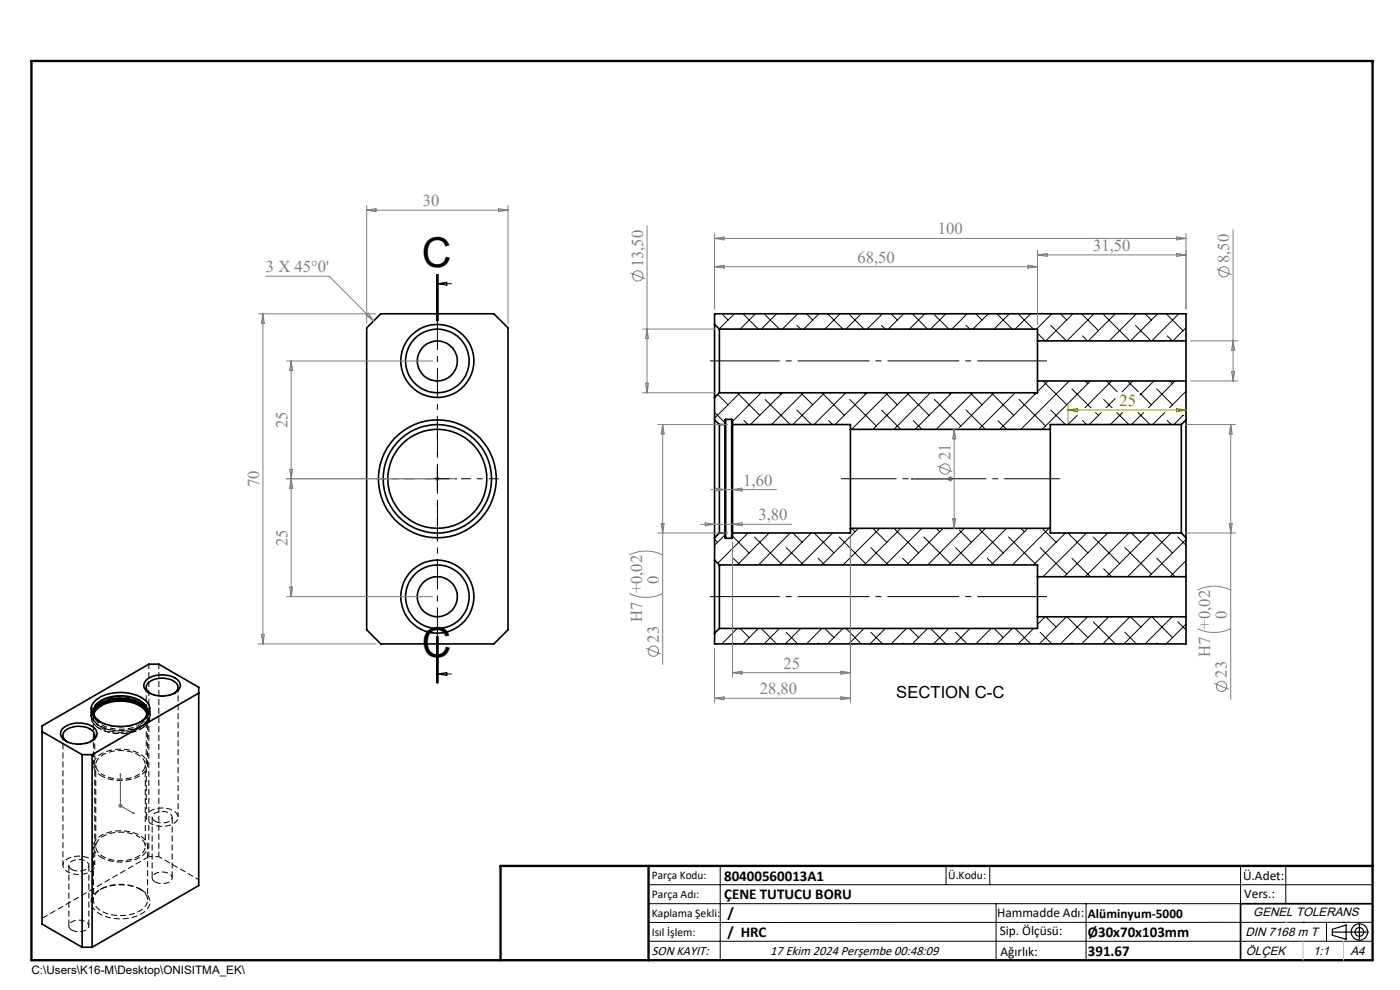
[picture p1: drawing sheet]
<svg xmlns="http://www.w3.org/2000/svg" width="297mm" height="210mm" viewBox="0 0 297 210" stroke-linecap="round" stroke-linejoin="round" font-family="sans-serif">
<g fill="none" stroke="#000" stroke-width=".35">
<path d="M80.8 66.6h24l3 3v64l-3 3h-24l-3-3v-64zM151.6 68.8v15.5M151.6 68.8v-2.2h100v5.7M151.6 68.8l1 1M152.6 69.8v13.5M152.6 69.8h67.5v2.5M220.1 72.3v8.5M220.1 72.3h31.5M251.6 72.3v8.5M151.6 89.1v25M151.6 84.3v4.8M151.6 89.1l1 1"/>
<path d="M152.6 90.1v23M152.6 90.1h1.2M152.6 83.3l-1 1M153.8 90.1v23M154 89h-.2v1.1M154 89v25.2M154 89h1.2M155.2 89l.2 .1v1M155.2 89v25.2M155.4 90.1v23M155.4 90.1h25v1M180.4 91.1v21"/>
<path d="M180.4 91.1h42.4M220.1 80.8v2.5h-67.5M220.1 80.8h31.5M222.8 91.1v21M250.6 90.1v23M250.6 90.1h-27.8v1M251.6 89.1v25M251.6 89.1l-1 1M251.6 80.8v8.3M151.6 118.8v15.5M151.6 114.1v4.7M151.6 118.8l1 1"/>
<path d="M152.6 119.8v13.5M152.6 113.1h1.2M152.6 119.8h67.5v2.5M152.6 113.1l-1 1M153.8 113.1v1l.2 .1M154 114.2h1.2M155.4 113.1v1l-.2 .1M180.4 112.1v1h-25M180.4 112.1h42.4M222.8 112.1v1h27.8M250.6 113.1l1 1M251.6 114.1v8.2"/>
<path d="M152.6 133.3l-1 1M220.1 122.3v8.5M220.1 130.8h31.5M220.1 122.3h31.5M220.1 130.8v2.5h-67.5M251.6 122.3v8.5M251.6 130.8v5.8h-100v-2.3M8.9 155.2l8.5 4.9M13.4 154.4a5.6 5.6 0 0 1 6.9 .3 1.75 1.75 0 0 1-1.1 2.6 5.7 5.7 0 0 1-6-.7 1.47 1.47 0 0 1 .2-2.2zM14.1 157.3a1.47 1.47 0 0 1-.8-1.5 1.47 1.47 0 0 1 1.2-1.3 4.8 4.8 0 0 1 5.4 .8 1.4 1.4 0 0 1-.6 2M19.8 151.2a3.8 3.8 0 0 1 3.1-2.8 8.3 8.3 0 0 1 7.8 1.5l.4 .6 .2 .7M19.9 151.5a5.3 5.3 0 0 1 4.8-2.7 7 7 0 0 1 6.2 2.1l.3 .6"/>
<path d="M20.1 150.3a9.1 9.1 0 0 1 10.1-.7l.8 .7M20.2 148.7a9.1 9.1 0 0 1 8.2-1.4 4.2 4.2 0 0 1 3.4 2.9 3.4 3.4 0 0 1-2.6 3.2 9.5 9.5 0 0 1-8.9-.9 2.46 2.46 0 0 1-.1-3.8zM20.5 149.8a9.5 9.5 0 0 1 10.1 0M21.3 153.1a2.35 2.35 0 0 1-1.5-2.1 2.35 2.35 0 0 1 1.3-2.2 8.5 8.5 0 0 1 9.3 .3 2.31 2.31 0 0 1-.6 4M30.9 144.5a5.4 5.4 0 0 1 7.1 0 1.75 1.75 0 0 1-1.1 2.6 5.6 5.6 0 0 1-6-.7l-.4-.8zM31.8 147.1a1.44 1.44 0 0 1-.8-1.5 1.44 1.44 0 0 1 1.2-1.3 4.8 4.8 0 0 1 5.3 .8 1.35 1.35 0 0 1-.6 2M42.2 147l-22.7 13.1M17.4 160.1h2.1M17.4 160.1v40.8M19.5 160.1v40.8M291.2 191.7h-28v12M17.4 200.9l-8.5-4.9v-42l22.7-13.1h2.1l8.5 4.9v42l-22.7 13.1"/>
<path d="M17.4 200.9h2.1"/>
<circle cx="92.8" cy="76.6" r="6.8"/>
<circle cx="92.8" cy="76.6" r="4.2"/>
<circle cx="92.8" cy="76.6" r="7.7"/>
<circle cx="92.8" cy="101.6" r="12.5"/>
<circle cx="92.8" cy="101.6" r="10.5"/>
<circle cx="92.8" cy="101.5" r="11.5"/>
<circle cx="92.8" cy="126.6" r="6.7"/>
<circle cx="92.8" cy="126.6" r="4.2"/>
<circle cx="92.8" cy="126.6" r="7.8"/>
</g>
<path d="M14.2 157.3a5.2 5.2 0 0 0 5.1 0M31.9 147.1a5.2 5.2 0 0 0 5.1 0M32.3 173.3v12.9M14.6 183.5v12.9M18.9 196.4v-12.9M36.5 186.2v-12.9" fill="none" stroke="#000" stroke-width=".21" stroke-dasharray="1.3 .6" stroke-dashoffset="-.1" stroke-linecap="butt"/>
<path d="M19.8 179.5v11.4M21.9 164.4a7.7 7.7 0 0 0 8.3-.8 2.11 2.11 0 0 0-.7-3.4 7.8 7.8 0 0 0-8.4 .5 2.18 2.18 0 0 0 .8 3.7M29.3 177.4a2.25 2.25 0 0 1 1.5 2.1 2.25 2.25 0 0 1-1.4 2.1 7.8 7.8 0 0 1-8.4-.6 2.09 2.09 0 0 1 .6-3.4 8.1 8.1 0 0 1 7.7-.2M32 174.7a4.9 4.9 0 0 0 5.5-.5 1.52 1.52 0 0 0-1.1-2.4 4.6 4.6 0 0 0-5.2 1 1.45 1.45 0 0 0 .8 1.9M14.3 184.9a4.9 4.9 0 0 0 5.5-.5 1.52 1.52 0 0 0-1-2.4 4.6 4.6 0 0 0-5.3 1 1.45 1.45 0 0 0 .8 1.9M31.3 190.9v-11.4" fill="none" stroke="#000" stroke-width=".21" stroke-dasharray="1.3 .6" stroke-dashoffset=".7" stroke-linecap="butt"/>
<g fill="none" stroke="#000" stroke-width=".21" stroke-dasharray="1.3 .6" stroke-linecap="butt">
<path d="M14 157.2l.3 .2M19.1 157.4l.4-.2M19.3 151.4v.6M19.8 150.9v.5M21.1 148.9a2.71 2.71 0 0 0-1.5 3.7 7.2 7.2 0 0 0 6.4 2.5 6.5 6.5 0 0 0 5.6-2.7 2.64 2.64 0 0 0-1.4-3.4 9.8 9.8 0 0 0-9.1-.1M21.1 153l.4 .2M21.2 148.8a2.68 2.68 0 0 0-1.5 3.7l.3 .5M21.3 153.1a8.9 8.9 0 0 0 8.5 0M29.6 153.7a2.75 2.75 0 0 0 1.7-2.6M29.6 153.2l.4-.2M31.3 151.4v-.5M31.4 150.7l-.4-.4"/>
<path d="M31.7 147l.3 .2M31.9 152v-.6M36.8 147.2l.3-.2M32.9 174.2a2.87 2.87 0 0 0 3.6-.5 1.18 1.18 0 0 0-1.2-1.5 2.5 2.5 0 0 0-3 1l.2 .7 .4 .3M15.2 184.4a2.87 2.87 0 0 0 3.6-.5 1.18 1.18 0 0 0-1.2-1.5 2.5 2.5 0 0 0-3 1l.2 .7 .4 .3M15.2 197.3a2.87 2.87 0 0 0 3.6-.6 1.18 1.18 0 0 0-1.2-1.4 2.5 2.5 0 0 0-3 1l.2 .6 .4 .4M21.5 188.6l-.4 .2M30 188.8l-.4-.2M31.6 181.7l-22.7 13.1M32.9 187.1a2.87 2.87 0 0 0 3.6-.6 1.18 1.18 0 0 0-1.2-1.4 2.5 2.5 0 0 0-3 1l.2 .6 .4 .4"/>
</g>
<path d="M20 153a8.8 8.8 0 0 0 9 1.4l1.4-.8 1-.9M30 188.8a9.3 9.3 0 0 0-9.8 .7 2.48 2.48 0 0 0 .5 4.1 9.2 9.2 0 0 0 10.3-.5 2.48 2.48 0 0 0-.6-4.1l-.4-.2" fill="none" stroke="#000" stroke-width=".21" stroke-dasharray="1.3 .6" stroke-dashoffset=".1" stroke-linecap="butt"/>
<path d="M20.5 149.8a2.58 2.58 0 0 0-1.2 2.4 2.58 2.58 0 0 0 1.6 2.2 9.4 9.4 0 0 0 9.9-.4 2.48 2.48 0 0 0-.2-4.2M30.3 149.1a9.6 9.6 0 0 0-9.1-.3M20.3 162.2v17.3M30.8 179.5v-17.3" fill="none" stroke="#000" stroke-width=".21" stroke-dasharray="1.3 .6" stroke-dashoffset=".6" stroke-linecap="butt"/>
<path d="M19.8 151.1a2.92 2.92 0 0 0 2.1 2.9 9.1 9.1 0 0 0 7.7-.3M31.6 181.7h2.1M42.2 186.6l-8.5-4.9" fill="none" stroke="#000" stroke-width=".21" stroke-dasharray="1.3 .6" stroke-dashoffset=".5" stroke-linecap="butt"/>
<path d="M13.4 156v27.5M20.5 154.1a9.3 9.3 0 0 0 9.8 .2M31 145.8v27.5M31.6 140.9v40.8M37.8 173.3v-27.5M20.1 183.5v-27.5M33.7 181.7v-40.8" fill="none" stroke="#000" stroke-width=".21" stroke-dasharray="1.3 .6" stroke-dashoffset=".2" stroke-linecap="butt"/>
<path d="M30.3 154.3a2.51 2.51 0 0 0 1.1-3.6M31.2 151.5a2.56 2.56 0 0 1-1.6 2.9 8.4 8.4 0 0 1-9.2-.9l-.5-1v-1M31.4 152.7a2.48 2.48 0 0 0-1.1-3.6M21.5 164.6a8.4 8.4 0 0 0 9.2-.9 2.39 2.39 0 0 0-1.1-3.8 8.4 8.4 0 0 0-9.2 .8 2.39 2.39 0 0 0 1.1 3.9M21.5 181.9a8.4 8.4 0 0 0 9.2-.8 2.39 2.39 0 0 0-1.1-3.9 8.4 8.4 0 0 0-9.2 .8 2.39 2.39 0 0 0 1.1 3.9M29.6 188.6a2.48 2.48 0 0 1 1.7 2.3 2.48 2.48 0 0 1-1.7 2.3 8.4 8.4 0 0 1-9.2-.8 2.39 2.39 0 0 1 1.1-3.8 9 9 0 0 1 8.1 0" fill="none" stroke="#000" stroke-width=".21" stroke-dasharray="1.3 .6" stroke-dashoffset=".4" stroke-linecap="butt"/>
<path d="M19.8 152v10.2M20.1 150.3a2.41 2.41 0 0 0 .4 3.8M31.3 162.2v-10.2" fill="none" stroke="#000" stroke-width=".21" stroke-dasharray="1.3 .6" stroke-dashoffset=".3" stroke-linecap="butt"/>
<g fill="none" stroke="#000" stroke-width=".21">
<path d="M92.6 58.2v10M92.8 58.2v10M93 58.2v10M92.8 60.2h3M92.8 60.2l2-.3v.6zM153.1 66.6l1.3 1.3M155.8 66.6l-3.2 3.2M157.6 66.6l3.3 3.2M160.3 66.6l-3.3 3.2M162.3 66.8l3 3M164.7 66.6l-3.2 3.2M169.1 69l.8 .8"/>
<path d="M169.2 66.6l-3.2 3.2M171.1 66.6l1.3 1.3M173.7 66.6l-3.2 3.2M175.6 66.6l3.2 3.2M178.2 66.6l-3.2 3.2M180.3 66.8l3 3M182.7 66.6l-3.2 3.2M187 69l.8 .8M187.2 66.6l-3.3 3.2M189.1 66.6l1.3 1.3M191.7 66.6l-3.2 3.2M193.5 66.6l3.3 3.2"/>
<path d="M196.2 66.6l-3.3 3.2M198.2 66.8l3.1 3M200.7 66.6l-3.3 3.2M205 69l.8 .8M205.2 66.6l-3.3 3.2M207 66.6l1.3 1.3M209.7 66.6l-3.3 3.2M211.5 66.6l3.2 3.2M214.1 66.6l-3.2 3.2M216.2 66.8l3.1 3M218.7 66.6l-3.3 3.2M220.1 70.7l1.6 1.6"/>
<path d="M222.9 69l3.3 3.3M223.1 66.6l-3.2 3.2M225 66.6l1.3 1.3M227.6 66.6l-5.7 5.7M229.4 66.6l3.6 3.6M229.7 71.3l1 1M232.1 66.6l-5.8 5.7M234.1 66.8l5.6 5.5M236.6 66.6l-5.7 5.7M240.9 69l3.3 3.3M241.1 66.6l-5.8 5.7M242.9 66.6l1.4 1.3"/>
<path d="M245.6 66.6l-5.8 5.7M247.4 66.6l3.6 3.6M247.6 71.3l1.1 1M250.1 66.6l-5.8 5.7M251.6 69.5l-2.8 2.8M92.8 99.1v5M151.6 87.5l2.2 2.2M152.3 83.7l2.1 2.2M156.4 83.3l4.8 4.8M157 83.3l-5.4 5.4M157.8 89.2l.9 .9M161.5 83.3l-6.1 6.1"/>
<path d="M162.3 84.7l5.3 5.4M165.4 83.3l.3 .3M166 83.3l-6.8 6.8M169.1 87l3 3.1M169.9 83.3l2.5 2.6M170.5 83.3l-6.8 6.8M174.4 83.3l4.7 4.8M174.9 83.3l-6.7 6.8M175.8 89.2l.8 .9M179.4 83.3l-6.7 6.8M180.3 84.7l5.6 5.6M183.3 83.3l.3 .3"/>
<path d="M183.9 83.3l-6.7 6.8M187 87l4.1 4.1M187.9 83.3l2.5 2.6M188.4 83.3l-7.7 7.8M192.3 83.3l4.8 4.8M192.9 83.3l-7.7 7.8M193.7 89.2l1.9 1.9M197.4 83.3l-7.7 7.8M198.2 84.7l5.6 5.6M201.3 83.3l.3 .3M201.9 83.3l-7.8 7.8M205 87l4.1 4.1"/>
<path d="M205.8 83.3l2.5 2.6M206.4 83.3l-7.8 7.8M210.3 83.3l4.8 4.8M210.9 83.3l-7.4 7.4M211.7 89.2l1.8 1.9M215.4 83.3l-7.8 7.8M216.2 84.7l5.6 5.6M219.3 83.3l.3 .3M219.9 83.3l-7.8 7.8M221.3 80.8l5 5.1M222.4 80.8l-2.3 2.3M222.9 87l3.1 3.1"/>
<path d="M226.1 86.1l-5 5M226.8 80.8l-10.2 10.3M227.4 82.5l4 4M228.6 88.1l-2 2M229.7 89.2l.8 .9M230.2 80.8l.6 .6M231.3 80.8l-5.1 5.1M232.4 87.5l.6 .6M233.6 87.5l-2.5 2.6M234.1 84.7l1.8 1.8M234.7 80.8l2.3 2.3M235.8 80.8l-5.6 5.7"/>
<path d="M236.6 84.6l-2 1.9M236.9 87.5l2.6 2.6M238.1 87.5l-2.6 2.6M239.2 80.8l2.3 2.3M240.3 80.8l-2.2 2.3M241.4 87.5l2.6 2.6M241.9 83.5l2.4 2.4M242.6 87.5l-2.6 2.6M244.8 80.8l-2.9 3M245.4 82.5l3.4 3.4M247.1 87.5l-2.6 2.6M247.6 89.2l.9 .9"/>
<path d="M248.2 80.8l.5 .6M248.6 86l-.5 .5M249.3 80.8l-5.7 5.7M251 88.1l-2 2M251.6 83l-2.9 2.9M90.3 101.6h5M151.6 114.4l.6 .6M153.8 113.4l-2.2 2.3M155.4 113.7l3.5 3.6M155.6 118.4l1.4 1.4M158.7 113.1l-6.4 6.4M160.1 113.9l5.6 5.6"/>
<path d="M163.2 113.1l-6.8 6.7M166.8 116.2l3.7 3.6M167.6 113.1l-6.7 6.7M168.2 113.1l2 1.9M172.1 113.1l-6.7 6.7M172.7 113.1l4.2 4.2M173.5 118.4l1.4 1.4M176.6 113.1l-6.7 6.7M178 113.9l5.6 5.6M180.7 112.1l.7 .7M182.1 112.1l-7.7 7.7M184.7 116.2l3.7 3.6"/>
<path d="M185.2 112.1l2.9 2.9M186.6 112.1l-7.7 7.7M189.7 112.1l5.2 5.2M191.1 112.1l-7.8 7.7M191.5 118.4l1.4 1.4M195.6 112.1l-7.7 7.7M196 113.9l5.6 5.6M198.6 112.1l.8 .7M200.1 112.1l-7.8 7.7M202.7 116.2l3.7 3.6M203.5 112.5l2.6 2.5M204.6 112.1l-7.8 7.7"/>
<path d="M207.6 112.1l5.2 5.2M209.1 112.1l-7.8 7.7M209.4 118.4l1.5 1.4M213.5 112.1l-7.7 7.7M214 113.9l5.6 5.6M216.6 112.1l.7 .7M218.1 112.1l-7.8 7.7M220.7 116.2l5.6 5.6M221.1 112.1l2.9 2.9M222.5 112.1l-7.7 7.7M226 113.1l-6.7 6.7M226.6 113.1l4.2 4.2"/>
<path d="M227.4 118.4l3.9 3.9M230.5 113.1l-9.2 9.2M231.9 113.9l5.6 5.6M235 113.1l-9.3 9.2M238.7 116.2l5.6 5.6M239.5 113.1l-9.3 9.2M240 113.1l2 1.9M244 113.1l-9.3 9.2M244.5 113.1l4.2 4.2M245.4 118.4l3.9 3.9M248.5 113.1l-9.3 9.2M249.9 113.9l1.7 1.8"/>
<path d="M251.6 114.4l-7.9 7.9M251.6 118.9l-3.4 3.4M92.6 135v10M92.8 135v10M93 135v10zM155.6 136.4l.2 .2M156.4 133.3l-3.3 3.3M157 133.3l1.9 1.9M160.9 133.3l-3.3 3.3M161.5 133.3l3.2 3.3M165.3 133.3l-3.2 3.3M166.8 134.1l2.4 2.5"/>
<path d="M169.9 133.3l-3.3 3.3M173.5 136.4l.2 .2M174.3 133.3l-3.2 3.3M175 133.3l1.9 1.9M178.8 133.3l-3.2 3.3M179.5 133.3l3.2 3.3M183.3 133.3l-3.2 3.3M184.7 134.1l2.5 2.5M187.8 133.3l-3.2 3.3M191.5 136.4l.2 .2M192.3 133.3l-3.2 3.3M192.9 133.3l2 1.9"/>
<path d="M196.8 133.3l-3.3 3.3M197.4 133.3l3.3 3.3M201.3 133.3l-3.3 3.3M202.7 134.1l2.5 2.5M205.8 133.3l-3.3 3.3M209.4 136.4l.3 .2M210.3 133.3l-3.3 3.3M210.9 133.3l1.9 1.9M214.7 133.3l-3.2 3.3M215.4 133.3l3.3 3.3M219.3 133.3l-3.3 3.3M220.7 134.1l2.4 2.5"/>
<path d="M221.7 130.8l-1.6 1.7M221.9 130.8l2.1 2.2M226.2 130.8l-5.7 5.8M226.3 130.8l4.5 4.4M227.4 136.4l.2 .2M230.7 130.8l-5.7 5.8M231.9 131.9l4.7 4.7M234.1 120.6l1.7 1.7M235.2 130.8l-5.8 5.8M238.7 134.1l2.4 2.5M239.7 130.8l-5.7 5.8M239.8 130.8l2.2 2.2"/>
<path d="M244.2 130.8l-5.8 5.8M244.3 130.8l4.4 4.4M245.4 136.4l.2 .2M248.7 130.8l-5.8 5.8M249.9 131.9l1.7 1.7M251.6 132.4l-4.2 4.2M92.8 143l2-.3v.6zM92.8 143h3M137.6 187.7h153.6M137.6 191.7h153.6M137.6 199.7h153.6M152.8 183.7v20"/>
<path d="M200.7 183.7v4M210 183.7v4M211.3 191.7v12M230.4 191.7v12M263.2 183.7v20M272.8 183.7v8M276.4 195.6h.1M281.4 195.6v4.1M285 195.6h.1M291.2 195.6l-153.6 .1"/>
</g>
<g fill="none" stroke="#808080" stroke-width=".21">
<path d="M56.4 58.6h13.4l9.5 9.5M77.8 43.6v25M77.8 44.6h30M77.8 44.6l2-.3v.6zM105.8 44.3l2 .3-2 .3zM107.8 43.6v25M133.8 57.9l3.1 1.3M137.3 47.9v35.4M151.6 49.6v16M151.6 50.6h100M151.6 50.6l2-.3v.6zM151.6 56.6l2-.3v.6z"/>
<path d="M151.6 56.6h68.5M218.1 56.3l2 .3-2 .3zM220.1 53.1v15.7M220.1 54.1h31.5M220.1 54.1l2-.3v.6zM249.6 50.3l2 .3-2 .3zM249.6 53.8l2 .3-2 .3zM251.6 49.6v16M258.1 57l3.1 1.3M261.6 48.8v32M54.8 66.6h25M55.8 66.6v70"/>
<path d="M55.8 66.6l.3 2h-.6zM60.8 76.6h31M61.8 76.6v50M61.8 76.6l.3 2h-.6zM77.6 66.9l.5-.5 1.2 1.7zM136.3 69.8h15.3M137.3 69.8l.3 2h-.7zM252.6 72.3h10M261.3 78.8h.6l-.3 2zM261.6 72.3l.3 2h-.6zM61.5 99.6h.6l-.3 2zM136.3 83.3h15.3"/>
<path d="M136.9 81.3h.7l-.3 2zM139.6 90.1h14.8M140.6 90.1l.3 2h-.6zM140.6 90.1v50.8M198.9 98.8l3.1 1.3M202.4 91.1v21M202.4 91.1l.3 2h-.6zM251.6 90.1h10.5M252.6 80.8h10M261.1 90.1v58.3M261.1 90.1l.3 2h-.6zM60.8 101.6h31"/>
<path d="M61.8 101.6l.3 2h-.6zM92.3 101.6h1M92.4 101.2l.7 .7M92.8 101.1v1M93.1 101.2l-.7 .7M133.5 117.7a8.1 8.1 0 0 1 7.1 0M139.6 113.1h14.8M140.3 111.1h.6l-.3 2zM148.6 111.2h19.3M149.6 110.9l2 .3-2 .3zM150.8 103.8h13.9M151.8 103.5l2 .3-2 .4z"/>
<path d="M155.4 115v28.7M155.4 103.8l2-.3v.7zM155.4 111.2l2-.3v.6zM180.4 114.1v35M201.1 101.6h1M201.3 101.2l.7 .7M201.6 101.1v1M202 101.2l-.7 .7M202.1 110.1h.6l-.3 2zM251.6 113.1h10.5M260.8 111.1h.6l-.3 2zM54.8 136.6h25"/>
<path d="M55.5 134.6h.6l-.3 2zM60.8 126.6h31M61.5 124.6h.6l-.3 2zM133.5 125.9a8.1 8.1 0 0 0 7.1 0M137.1 137.5l3.1 1.2M151.6 137.6v11.5M254 133.3a8.1 8.1 0 0 0 7.1 0M254 125.2a8.1 8.1 0 0 1 7.1 0M151.6 148.1l2-.3v.6zM151.6 148.1h28.8M155.4 142.7h25M155.4 142.7l2-.3v.6z"/>
<path d="M178.4 142.4l2 .3-2 .3zM178.4 147.8l2 .3-2 .3zM257.6 144.9l3.1 1.3M25 170.9h1M25.2 170.6l.7 .7M25.5 170.4v1M25.9 170.6l-.7 .7"/>
<circle cx="135.3" cy="58.5" r="1.1"/>
<circle cx="259.6" cy="57.6" r="1.1"/>
<circle cx="200.5" cy="99.5" r="1.1"/>
<circle cx="138.6" cy="138.1" r="1.09"/>
<circle cx="259.1" cy="145.6" r="1.09"/>
</g>
<g fill="none" stroke="#000" stroke-width=".25">
<path d="M282.6 197.7h7.8M282.6 197.1l3-.9v3l-3-.8zM288.4 195.8v3.8M106.2 203.7h185"/>
<circle cx="288.4" cy="197.7" r="1.74"/>
<circle cx="288.4" cy="197.7" r=".93"/>
</g>
<path d="M92.7 101.6h.2zM92.8 101.6h.1M92.8 101.6h4.1M96.9 101.6h-.4h.4M193.3 101.6h8.3M193.3 101.6h.4h-.4M201.5 101.6h.2zM201.6 101.6h.1M25.5 164.1v6.8l3 1.7M25.5 164.1l.1 .4-.1-.1zM28.2 172.4l.3 .2-.3-.1z" fill="none" stroke="#00f" stroke-width=".21"/>
<path d="M222.1 76.6h-71.5M222.1 126.6h-71.5" fill="none" stroke="#000" stroke-width=".21" stroke-dasharray="15.2 1.3 1.3 1.3" stroke-dashoffset=".4" stroke-linecap="butt"/>
<path d="M178.4 101.6h46.4" fill="none" stroke="#000" stroke-width=".21" stroke-dasharray="15.2 1.3 1.3 1.3" stroke-dashoffset="3.5" stroke-linecap="butt"/>
<path d="M92.8 96.6v-8M87.8 101.6h-8M92.8 106.6v8M97.8 101.6h8" fill="none" stroke="#000" stroke-width=".21" stroke-dasharray="15.2 1.3 1.3 1.3" stroke-dashoffset="13.1" stroke-linecap="butt"/>
<path d="M92.8 58.2v86.8" fill="none" stroke="#000" stroke-width=".21" stroke-dasharray="6.3 1.3 1.3 1.3" stroke-dashoffset=".4" stroke-linecap="butt"/>
<path d="M6.7 12.9h284.5v190.8h-284.5zM137.6 183.7v20M291.2 183.7h-185v20" fill="none" stroke="#000" stroke-width=".5"/>
<path d="M276.4 199.7v4M285 199.7v4" fill="none" stroke="#c0c0c0" stroke-width=".21"/>
<path d="M272.8 195.6h.1" fill="none" stroke="#c0c0c0" stroke-width=".25"/>
<path d="M226.6 86v3.6M226.6 87h25M226.6 87l2-.3v.6zM249.6 86.7l2 .3-2 .3z" fill="none" stroke="#808000" stroke-width=".21"/>
<g fill="#00f">
<path d="M96.5 101.6h.4zM92.7 101.6h.2z"/>
<path d="M28.2 172.4l.3 .2-.3-.1zM25.5 164.1l.1 .4-.1-.1zM201.5 101.6h.2zM193.3 101.6h.4zM201.5 101.6h.2zM193.3 101.6h.4z"/>
</g>
<g font-size="8.7">
<text x="89.5" y="56.6">C</text>
<text x="89.5" y="139.4">C</text>
</g>
<g font-size="3.5" fill="#808080">
<text x="89.7" y="43.7">30</text>
<text x="199" y="49.7">100</text>
<text x="231.9" y="53.2">31,50</text>
<text x="56.4" y="57.7">3 X 45°0'</text>
<text x="136.5" y="56.7" transform="rotate(-90 136.5 56.7)">13,50</text>
<text x="181.9" y="55.7">68,50</text>
<text x="260.8" y="55.8" transform="rotate(-90 260.8 55.8)">8,50</text>
<text x="61" y="90.8" transform="rotate(-90 61 90.8)">25</text>
<text x="201.6" y="97.7" transform="rotate(-90 201.6 97.7)">21</text>
<text x="55" y="103.3" transform="rotate(-90 55 103.3)">70</text>
<text x="157.7" y="103">1,60</text>
<text x="160.9" y="110.4">3,80</text>
<text x="61" y="115.8" transform="rotate(-90 61 115.8)">25</text>
<text x="139.8" y="123.9" transform="rotate(-90 139.8 123.9)">0</text>
<text x="136.2" y="131.9" transform="rotate(-90 136.2 131.9)">H7 +0,02</text>
<text x="260.3" y="131.3" transform="rotate(-90 260.3 131.3)">0</text>
<text x="139.8" y="136.3" transform="rotate(-90 139.8 136.3)">23</text>
<text x="166.2" y="141.8">25</text>
<text x="256.7" y="139.3" transform="rotate(-90 256.7 139.3)">H7 +0,02</text>
<text x="260.3" y="143.8" transform="rotate(-90 260.3 143.8)">23</text>
<text x="161.2" y="147.3">28,80</text>
</g>
<text font-size="3.5" fill="#808000" x="237.5" y="86.1">25</text>
<text font-size="3.5" x="190.1" y="148.1">SECTION C-C</text>
<g font-size="3.2">
<text x="153.6" y="190.8">ÇENE TUTUCU BORU</text>
<text x="153.6" y="186.8">80400560013A1</text>
<text x="154.3" y="194.8">/</text>
<text x="154.3" y="198.8">/ HRC</text>
<text x="230.8" y="198.7">Ø30x70x103mm</text>
<text x="230.8" y="202.8">391.67</text>
</g>
<g font-size="2.8">
<text x="263.7" y="186.7">Ü.Adet:</text>
<text x="263.9" y="190.5">Vers.:</text>
<text x="211.5" y="194.5">Hammadde Adı:</text>
<text x="230.8" y="194.7">Alüminyum-5000</text>
<text x="138.3" y="202.6">SON KAYIT:</text>
<text x="163.4" y="202.6">17 Ekim 2024 Perşembe 00:48:09</text>
<text x="212.1" y="198.4">Sip. Ölçüsü:</text>
<text x="212.2" y="202.7">Ağırlık:</text>
</g>
<g font-size="2.6">
<text x="265.9" y="194.4">GENEL TOLERANS</text>
<text x="264.2" y="198.5">DIN 7168 m T</text>
<text x="264.3" y="202.6">ÖLÇEK</text>
<text x="278.5" y="202.6">1:1</text>
<text x="286.5" y="202.6">A4</text>
</g>
<g font-size="2.5">
<text x="138.3" y="186.4">Parça Kodu:</text>
<text x="138.3" y="190.5">Parça Adı:</text>
<text x="201.2" y="186.5">Ü.Kodu:</text>
<text x="138.3" y="194.5">Kaplama Şekli:</text>
<text x="138.3" y="198.6">Isıl İşlem:</text>
<text x="6.7" y="206.7">C:\Users\K16-M\Desktop\ONISITMA_EK\</text>
</g>
</svg>
